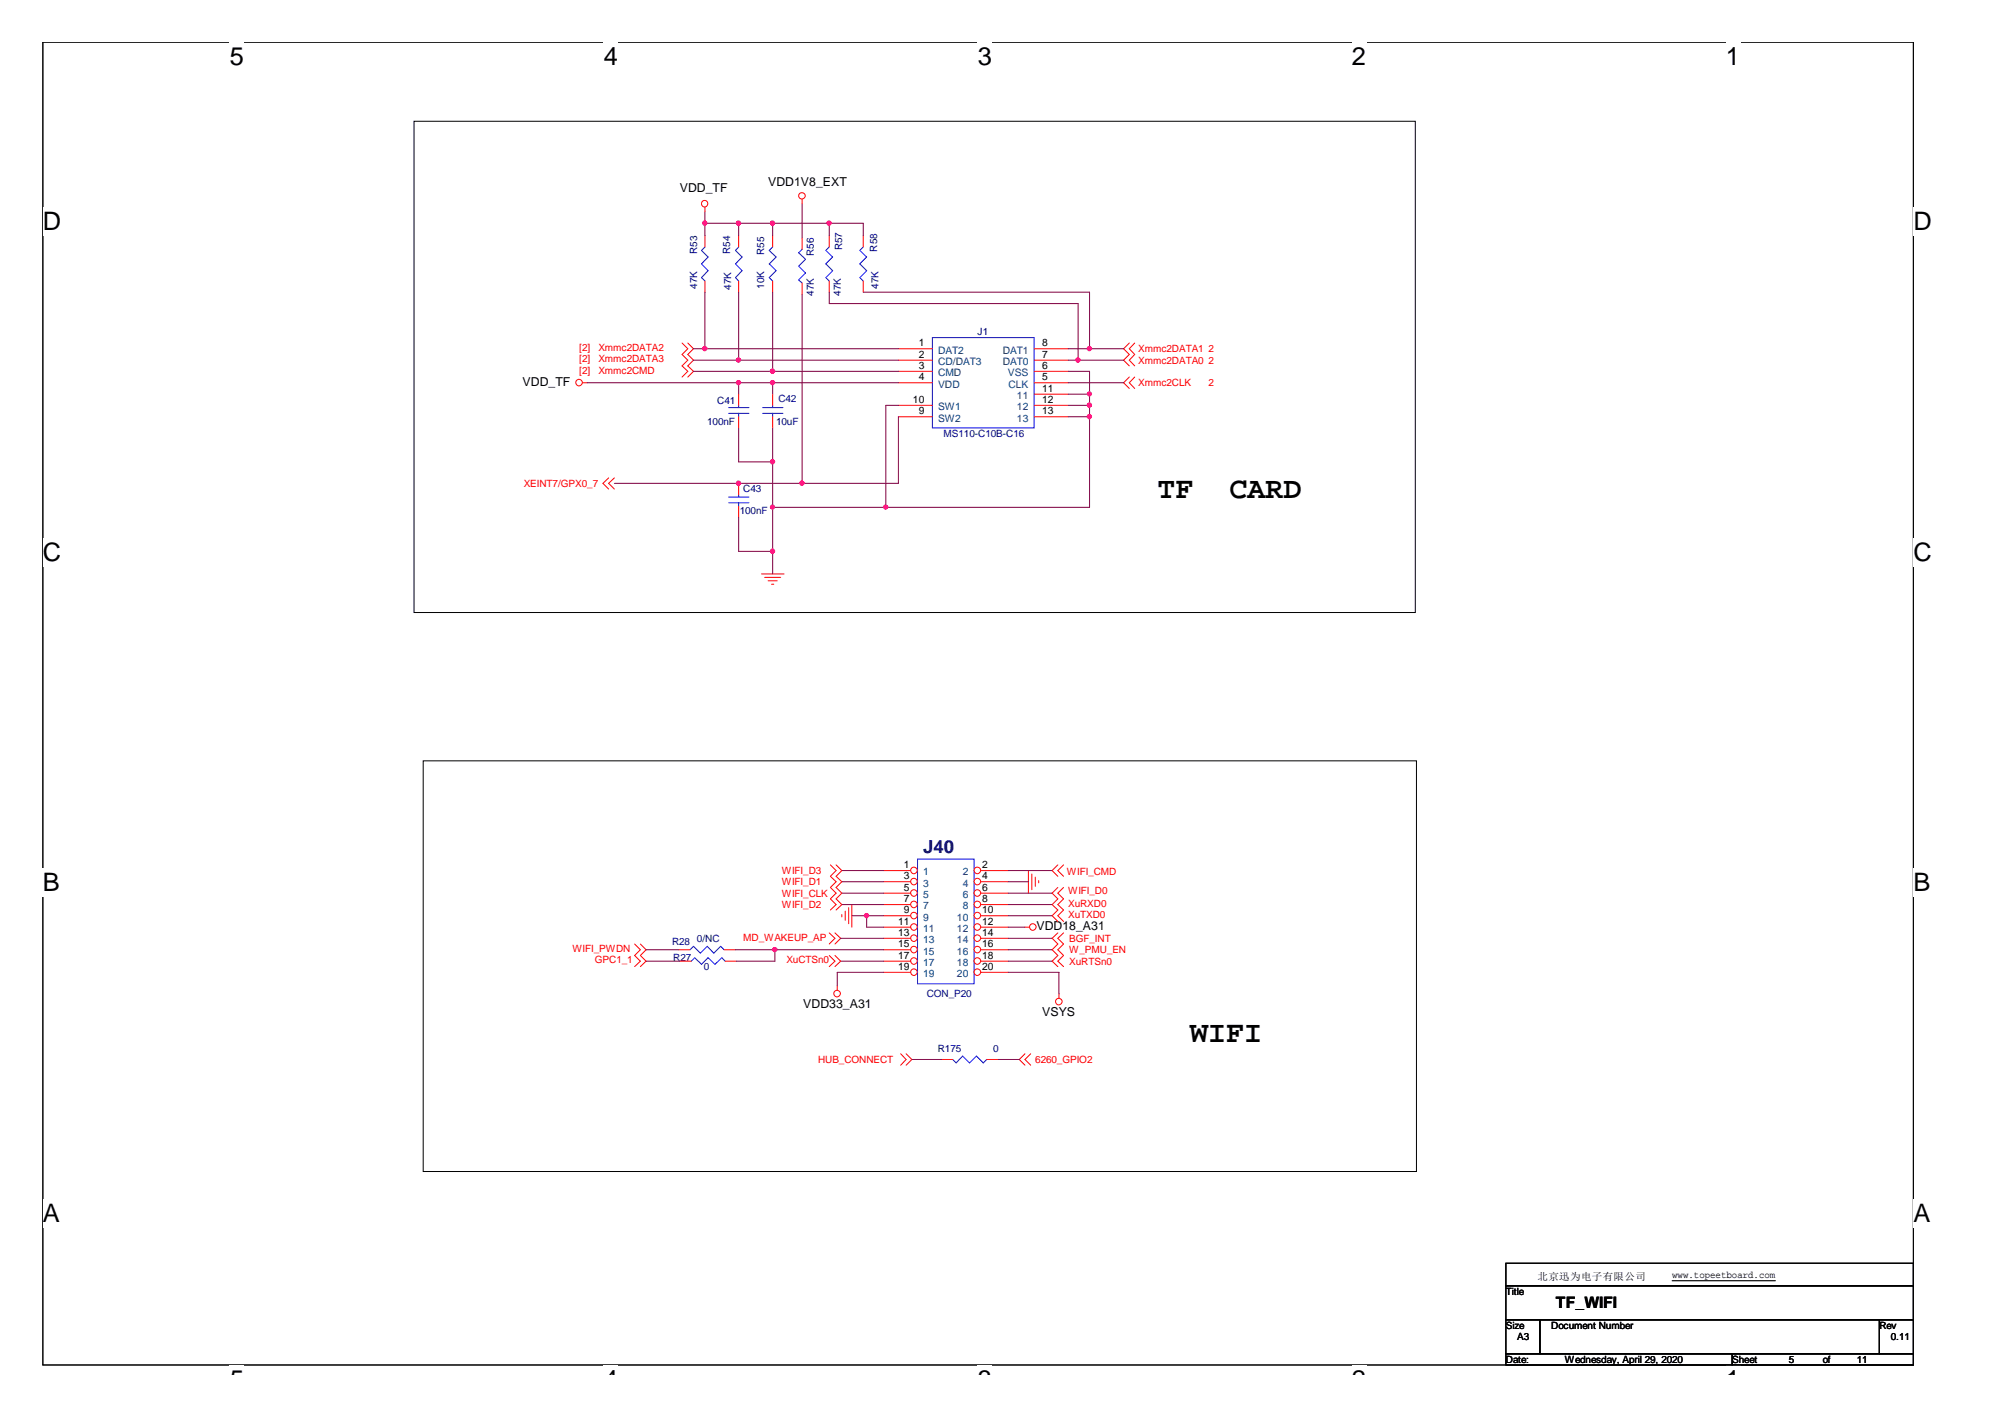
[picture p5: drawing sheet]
<svg xmlns="http://www.w3.org/2000/svg" width="297mm" height="210mm" viewBox="0 0 297 210" stroke-linecap="round" stroke-linejoin="round" font-family="sans-serif">
<path d="M6.3 6.2h277.2v196h-277.2z" fill="none" stroke="#000" stroke-width=".15"/>
<g fill="#fff">
<path d="M34 6.2h2.2v4.3h-2.2z"/>
<path d="M34 202.2h2.2v1.4h-2.2z"/>
<path d="M89.5 6.2h2.1v4.3h-2.1z"/>
<path d="M89.5 202.2h2.1v1.4h-2.1z"/>
<path d="M144.9 6.2h2.1v4.3h-2.1z"/>
<path d="M144.9 202.2h2.1v1.4h-2.1z"/>
<path d="M200.3 6.2h2.1v4.3h-2.1z"/>
<path d="M200.3 202.2h2.1v1.4h-2.1z"/>
<path d="M255.7 6.2h2.1v4.3h-2.1z"/>
<path d="M255.7 202.2h2.1v1.4h-2.1z"/>
<path d="M6.3 30.7h2.8v4.2h-2.8z"/>
<path d="M283.5 30.7h2.7v4.2h-2.7z"/>
<path d="M6.3 79.7h2.8v4.2h-2.8z"/>
<path d="M283.5 79.7h2.7v4.2h-2.7z"/>
<path d="M6.3 128.7h2.6v4.2h-2.6z"/>
<path d="M283.5 128.7h2.5v4.2h-2.5z"/>
<path d="M6.3 177.6h2.6v4.3h-2.6z"/>
<path d="M283.5 177.6h2.5v4.3h-2.5z"/>
</g>
<path d="M61.3 18h148.4v72.7h-148.4zM62.7 112.7h147.1v60.8h-147.1zM223.1 187.1h60.4v3.4h-60.4zM223.1 190.5h60.4v5h-60.4zM223.1 195.5h5v5h-5zM228.1 195.5h50.3v5h-50.3zM278.4 195.5h5.1v5h-5.1zM223.1 200.5h33.5v1.7h-33.5zM256.6 200.5h26.9v1.7h-26.9z" fill="none" stroke="#000" stroke-width=".15"/>
<path d="M247.7 189.7h15.3" fill="none" stroke="#000" stroke-width=".18"/>
<g fill="none" stroke="#f00" stroke-width=".15">
<path d="M104.4 30.7v.7M109.4 34.9v1.7M114.5 34.9v1.7M118.8 29.5v.7M122.9 34.9v1.7M86.3 56.7h.7M101 50.8l.9 .9-.9 .8 .9 .9-.9 .8 .9 .8-.9 .9M101.9 50.8l.8 .9-.8 .8 .8 .9-.8 .8 .8 .8-.8 .9M109.4 41.6v1.7M114.5 41.6v1.7M114.5 58.4v1.6M122.9 41.6v1.7"/>
<path d="M167.3 50.8l-.8 .9 .8 .8-.8 .9 .8 .8M167.3 55.9l-.8 .8 .8 .8M168.1 50.8l-.8 .9 .8 .8-.8 .9 .8 .8M168.1 55.9l-.8 .8 .8 .8M90.2 70.8l-.9 .8 .9 .8M91 70.8l-.8 .8 .8 .8M109.4 71.6v1.7M109.4 75v1.6M114.5 61.7v1.7M112.8 85h3.4M113.3 85.5h2.4M113.8 86h1.3"/>
<path d="M114.3 86.5h.3M94 139.8l.9 .9-.9 .8 .9 .9-.9 .8M94.9 139.8l.8 .9-.8 .8 .8 .9-.8 .8M122.9 138.2l.8 .8-.8 .8M123 128.1l.9 .9-.9 .8 .9 .8-.9 .9 .9 .8-.9 .9 .9 .8-.9 .8M123.7 138.2l.8 .8-.8 .8M123.9 128.1l.8 .9-.8 .8 .8 .8-.8 .9 .8 .8-.8 .9 .8 .8-.8 .8M124.7 135.5v.3M125.2 135v1.3M125.7 134.5v2.3M126.2 134v3.3M151.8 137.3h.7"/>
<path d="M152.4 129v3.3M152.9 129.5v2.3M153.4 129.9v1.4M153.9 130.4v.4M156.7 128.1l-.8 .9 .8 .8M156.7 131.5l-.8 .8 .8 .9-.8 .8 .8 .8-.8 .9 .8 .8M156.7 138.2l-.8 .8 .8 .8-.8 .9 .8 .8-.8 .9 .8 .8M157.6 128.1l-.9 .9 .9 .8M157.6 131.5l-.9 .8 .9 .9-.9 .8 .9 .8-.9 .9 .9 .8M157.6 138.2l-.9 .8 .9 .8-.9 .9 .9 .8-.9 .9 .9 .8M100.6 140.7h1.6M100.7 142.4h1.7"/>
<path d="M107.3 140.7h1.7M107.4 142.4h1.7M122.9 141.5l.8 .9-.8 .8M123.7 141.5l.8 .9-.8 .8M124 146.1v.6M133.4 156.1l.8 .8-.8 .9M134.2 156.1l.9 .8-.9 .9M151.8 156.1l-.8 .8 .8 .9M152.7 156.1l-.9 .8 .9 .9M156.9 147.2v.7"/>
<circle cx="104.4" cy="30.2" r=".48"/>
<circle cx="118.8" cy="29" r=".48"/>
<circle cx="85.8" cy="56.7" r=".49"/>
<circle cx="153" cy="137.3" r=".49"/>
<circle cx="124" cy="147.2" r=".49"/>
<circle cx="156.9" cy="148.4" r=".49"/>
</g>
<g fill="none" stroke="#00f" stroke-width=".15">
<path d="M109.4 36.6l-.4 .5 .9 1-.9 1 .9 1-.9 1 .4 .5M114.5 36.6l-.5 .5 1 1-1 1 1 1-1 1 .5 .5M122.9 36.6l-.6 .5 1.1 1-1.1 1 1.1 1-1.1 1 .6 .5M107.9 74.5h3.1M107.9 73.6h3.1M109.4 73.3v.3M109.4 74.5v.5M113 61.2h3M113 60.4h3M114.5 60v.4M114.5 61.2v.5M135.9 127.3h8.4v18.4h-8.4z"/>
<path d="M102.2 140.7l.5-.5 1.1 1 1-1 .9 1 1.1-1 .5 .5M102.4 142.4l.5-.5 1 .9 1-.9 1 .9 1-.9 .5 .5"/>
</g>
<circle cx="135.4" cy="128.9" r=".49" fill="#fff" stroke="#f00" stroke-width=".15"/>
<path d="M130.9 129h4" fill="none" stroke="#f00" stroke-width=".15"/>
<circle cx="144.8" cy="128.9" r=".49" fill="#fff" stroke="#f00" stroke-width=".15"/>
<path d="M145.3 129h4.1" fill="none" stroke="#f00" stroke-width=".15"/>
<circle cx="135.4" cy="130.6" r=".49" fill="#fff" stroke="#f00" stroke-width=".15"/>
<path d="M130.9 130.6h4" fill="none" stroke="#f00" stroke-width=".15"/>
<circle cx="144.8" cy="130.6" r=".49" fill="#fff" stroke="#f00" stroke-width=".15"/>
<path d="M145.3 130.6h4.1" fill="none" stroke="#f00" stroke-width=".15"/>
<circle cx="135.4" cy="132.3" r=".49" fill="#fff" stroke="#f00" stroke-width=".15"/>
<path d="M130.9 132.3h4" fill="none" stroke="#f00" stroke-width=".15"/>
<circle cx="144.8" cy="132.3" r=".49" fill="#fff" stroke="#f00" stroke-width=".15"/>
<path d="M145.3 132.3h4.1" fill="none" stroke="#f00" stroke-width=".15"/>
<circle cx="135.4" cy="134" r=".49" fill="#fff" stroke="#f00" stroke-width=".15"/>
<path d="M130.9 134h4" fill="none" stroke="#f00" stroke-width=".15"/>
<circle cx="144.8" cy="134" r=".49" fill="#fff" stroke="#f00" stroke-width=".15"/>
<path d="M145.3 134h4.1" fill="none" stroke="#f00" stroke-width=".15"/>
<circle cx="135.4" cy="135.6" r=".49" fill="#fff" stroke="#f00" stroke-width=".15"/>
<path d="M130.9 135.7h4" fill="none" stroke="#f00" stroke-width=".15"/>
<circle cx="144.8" cy="135.6" r=".49" fill="#fff" stroke="#f00" stroke-width=".15"/>
<path d="M145.3 135.7h4.1" fill="none" stroke="#f00" stroke-width=".15"/>
<circle cx="135.4" cy="137.3" r=".49" fill="#fff" stroke="#f00" stroke-width=".15"/>
<path d="M130.9 137.3h4" fill="none" stroke="#f00" stroke-width=".15"/>
<circle cx="144.8" cy="137.3" r=".49" fill="#fff" stroke="#f00" stroke-width=".15"/>
<path d="M145.3 137.3h4.1" fill="none" stroke="#f00" stroke-width=".15"/>
<circle cx="135.4" cy="139" r=".49" fill="#fff" stroke="#f00" stroke-width=".15"/>
<path d="M130.9 139h4" fill="none" stroke="#f00" stroke-width=".15"/>
<circle cx="144.8" cy="139" r=".49" fill="#fff" stroke="#f00" stroke-width=".15"/>
<path d="M145.3 139h4.1" fill="none" stroke="#f00" stroke-width=".15"/>
<circle cx="135.4" cy="140.7" r=".49" fill="#fff" stroke="#f00" stroke-width=".15"/>
<path d="M130.9 140.7h4" fill="none" stroke="#f00" stroke-width=".15"/>
<circle cx="144.8" cy="140.7" r=".49" fill="#fff" stroke="#f00" stroke-width=".15"/>
<path d="M145.3 140.7h4.1" fill="none" stroke="#f00" stroke-width=".15"/>
<circle cx="135.4" cy="142.4" r=".49" fill="#fff" stroke="#f00" stroke-width=".15"/>
<path d="M130.9 142.4h4" fill="none" stroke="#f00" stroke-width=".15"/>
<circle cx="144.8" cy="142.4" r=".49" fill="#fff" stroke="#f00" stroke-width=".15"/>
<path d="M145.3 142.4h4.1" fill="none" stroke="#f00" stroke-width=".15"/>
<circle cx="135.4" cy="144" r=".49" fill="#fff" stroke="#f00" stroke-width=".15"/>
<path d="M130.9 144h4" fill="none" stroke="#f00" stroke-width=".15"/>
<circle cx="144.8" cy="144" r=".49" fill="#fff" stroke="#f00" stroke-width=".15"/>
<g fill="none" stroke="#f00" stroke-width=".15">
<path d="M104.4 34.9v1.7M118.8 35.2v1.7M127.9 34.9v1.7M104.4 41.6v1.7M109.4 58.4v1.6M118.8 41.9v1.7M127.9 41.6v1.7M133.1 51.7h5M133.1 53.4h5M133.1 55h5M133.1 56.7h5M153.2 51.7h5"/>
<path d="M153.2 53.4h5M153.2 55h5M153.2 56.7h5M153.2 58.4h5M109.4 61.7v1.7M133.1 60h5M133.1 61.7h5M153.2 60h5M153.2 61.7h5M139.4 156.9h1.7M145.3 144h4.1M146.2 156.9h1.6"/>
</g>
<path d="M104.4 36.6l-.5 .5 1 1-1 1 1 1-1 1 .5 .5M118.8 36.9l-.5 .5 1 1-1 1 1 1-1 1.1 .5 .4M127.9 36.6l-.5 .5 1 1-1 1 1 1-1 1 .5 .5M138.1 50h15.1v13.4h-15.1zM107.9 61.2h3.1M107.9 60.4h3.1M109.4 60v.4M109.4 61.2v.5M141.1 156.9l.5 .6 1-1.1 1 1.1 1.1-1.1 1 1.1 .5-.6" fill="none" stroke="#00f" stroke-width=".15"/>
<g fill="none" stroke="#800040" stroke-width=".15">
<path d="M104.4 33.1h23.5v1.8M104.4 31.4v3.5M109.4 33.1v1.8M114.5 33.1v1.8M118.8 30.2v5M122.9 33.1v1.8M87 56.7h46.1M102.7 55h30.4M102.7 51.7h30.4M102.7 53.4h30.4M104.4 43.3v8.4M109.4 43.3v10.1"/>
<path d="M109.4 56.7v1.7M114.5 43.3v11.7M114.5 56.7v1.7M118.8 43.6v28M122.9 43.3v1.7h36.8v8.4M127.9 43.3h33.5v8.4M158.2 55h3.2v20.2h-46.9M158.2 56.7h8.3M158.2 51.7h8.3M158.2 53.4h8.3M158.2 58.4h3.2M109.4 63.4v5h5.1"/>
<path d="M109.4 76.6v5.1h5.1M114.5 63.4v21.6M133.1 61.7v9.9h-42.1M133.1 60h-1.9v15.2M158.2 60h3.2M158.2 61.7h3.2M124.5 139h6.4M124.7 129h6.2M124.7 130.6h6.2M124.7 132.3h6.2M124.7 134h6.2M126.2 135.7h4.7"/>
<path d="M128.4 135.7v1.6h2.5M149.4 135.7h6.5M149.4 137.3h2.4M149.4 129h6.5M149.4 130.6h3M149.4 132.3h6.5M149.4 134h6.5M149.4 139h6.5M95.7 142.4h5M95.7 140.7h4.9M109 140.7h21.9M114.8 140.7v1.7h-5.7"/>
<path d="M124.5 142.4h6.4M130.9 144h-6.9v2.1M135.1 156.9h4.3M147.8 156.9h3.2M149.4 142.4h6.5M149.4 140.7h6.5M149.4 144h7.5v3.2"/>
</g>
<g fill="#f0f" stroke="#f0f" stroke-width=".15">
<circle cx="114.4" cy="33" r=".32"/>
<circle cx="109.4" cy="33" r=".32"/>
<circle cx="104.4" cy="33" r=".32"/>
<circle cx="114.4" cy="81.6" r=".32"/>
<circle cx="114.5" cy="75.1" r=".31"/>
<circle cx="122.8" cy="33" r=".32"/>
<circle cx="114.4" cy="68.4" r=".32"/>
<circle cx="114.4" cy="56.7" r=".32"/>
<circle cx="109.4" cy="56.7" r=".32"/>
<circle cx="161.4" cy="61.7" r=".32"/>
<circle cx="131.2" cy="75.1" r=".31"/>
<circle cx="104.4" cy="51.6" r=".32"/>
<circle cx="109.4" cy="53.3" r=".32"/>
<circle cx="114.4" cy="55" r=".32"/>
<circle cx="161.4" cy="51.6" r=".32"/>
<circle cx="159.7" cy="53.3" r=".32"/>
<circle cx="118.8" cy="71.6" r=".32"/>
<circle cx="109.4" cy="71.6" r=".32"/>
<circle cx="161.4" cy="58.3" r=".31"/>
<circle cx="161.4" cy="60" r=".32"/>
<circle cx="114.8" cy="140.7" r=".32"/>
<circle cx="128.4" cy="135.6" r=".32"/>
</g>
<g font-size="4.5">
<text x="171.5" y="73.7">TF</text>
<text x="182.2" y="73.7">CARD</text>
<text x="176.3" y="154.4">WIFI</text>
</g>
<g font-size="3.8">
<text x="34" y="9.6">5</text>
<text x="89.5" y="9.6">4</text>
<text x="144.9" y="9.6">3</text>
<text x="200.3" y="9.6">2</text>
<text x="255.7" y="9.6">1</text>
<text x="6.3" y="34.1">D</text>
<text x="283.5" y="34.1">D</text>
<text x="6.3" y="83.1">C</text>
<text x="283.5" y="83.1">C</text>
<text x="6.3" y="132.1">B</text>
<text x="283.5" y="132.1">B</text>
<text x="6.3" y="181">A</text>
<text x="283.5" y="181">A</text>
<text x="34" y="205.6">5</text>
<text x="89.5" y="205.6">4</text>
<text x="144.9" y="205.6">3</text>
<text x="200.3" y="205.6">2</text>
<text x="255.7" y="205.6">1</text>
</g>
<text font-size="2.7" fill="#000080" x="136.8" y="126.4">J40</text>
<text font-size="2.3" x="230.5" y="193.8">TF_WIFI</text>
<g font-size="1.8">
<text x="100.7" y="28.5">VDD_TF</text>
<text x="113.8" y="27.5">VDD1V8_EXT</text>
<text x="77.4" y="57.2">VDD_TF</text>
<text x="153.5" y="137.8">VDD18_A31</text>
<text x="119" y="149.4">VDD33_A31</text>
<text x="154.4" y="150.6">VSYS</text>
</g>
<g font-size="1.5" fill="#000080">
<text x="103.3" y="37.6" transform="rotate(-90 103.3 37.6)">R53</text>
<text x="108.2" y="37.6" transform="rotate(-90 108.2 37.6)">R54</text>
<text x="113.2" y="37.7" transform="rotate(-90 113.2 37.7)">R55</text>
<text x="120.6" y="37.9" transform="rotate(-90 120.6 37.9)">R56</text>
<text x="124.8" y="37.1" transform="rotate(-90 124.8 37.1)">R57</text>
<text x="130" y="37.3" transform="rotate(-90 130 37.3)">R58</text>
<text x="103.3" y="42.8" transform="rotate(-90 103.3 42.8)">47K</text>
<text x="108.3" y="42.9" transform="rotate(-90 108.3 42.9)">47K</text>
<text x="113.2" y="42.8" transform="rotate(-90 113.2 42.8)">10K</text>
<text x="120.6" y="43.8" transform="rotate(-90 120.6 43.8)">47K</text>
<text x="124.6" y="43.8" transform="rotate(-90 124.6 43.8)">47K</text>
<text x="130.1" y="42.8" transform="rotate(-90 130.1 42.8)">47K</text>
<text x="144.8" y="49.7">J1</text>
<text x="106.3" y="59.9">C41</text>
<text x="115.3" y="59.6">C42</text>
<text x="104.8" y="62.9">100nF</text>
<text x="115" y="62.9">10uF</text>
<text x="139.8" y="64.7">MS110-C10B-C16</text>
<text x="109.6" y="76.2">100nF</text>
<text x="110.1" y="73">C43</text>
<text x="99.6" y="140">R28</text>
<text x="99.7" y="142.4">R27</text>
<text x="103.3" y="139.5">0/NC</text>
<text x="104.3" y="143.7">0</text>
<text x="137.3" y="147.8">CON_P20</text>
<text x="138.9" y="155.8">R175</text>
<text x="147.2" y="155.8">0</text>
</g>
<g font-size="1.5" fill="#f00">
<text x="85.8" y="52">[2]</text>
<text x="85.8" y="53.7">[2]</text>
<text x="88.6" y="52">Xmmc2DATA2</text>
<text x="88.6" y="53.7">Xmmc2DATA3</text>
<text x="168.6" y="52.2">Xmmc2DATA1 2</text>
<text x="168.6" y="53.9">Xmmc2DATA0 2</text>
<text x="85.8" y="55.4">[2]</text>
<text x="88.6" y="55.4">Xmmc2CMD</text>
<text x="168.6" y="57.2">Xmmc2CLK</text>
<text x="179" y="57.2">2</text>
<text x="77.6" y="72.2">XEINT7/GPX0_7</text>
<text x="115.8" y="129.5">WIFI_D3</text>
<text x="115.8" y="131.2">WIFI_D1</text>
<text x="158.1" y="129.6">WIFI_CMD</text>
<text x="115.8" y="132.8">WIFI_CLK</text>
<text x="115.8" y="134.5">WIFI_D2</text>
<text x="158.2" y="132.5">WIFI_D0</text>
<text x="158.2" y="134.3">XuRXD0</text>
<text x="158.2" y="136">XuTXD0</text>
<text x="84.8" y="141">WIFI_PWDN</text>
<text x="88.1" y="142.7">GPC1_1</text>
<text x="110.1" y="139.4">MD_WAKEUP_AP</text>
<text x="116.5" y="142.7">XuCTSn0</text>
<text x="158.4" y="142.9">XuRTSn0</text>
<text x="158.4" y="141.2">W_PMU_EN</text>
<text x="158.4" y="139.5">BGF_INT</text>
<text x="121.2" y="157.5">HUB_CONNECT</text>
<text x="153.4" y="157.5">6260_GPIO2</text>
</g>
<g font-size="1.5">
<text x="136.1" y="51.3">1</text>
<text x="136.1" y="53">2</text>
<text x="154.4" y="53">7</text>
<text x="154.4" y="51.3">8</text>
<text x="135.3" y="59.7">10</text>
<text x="136.1" y="54.6">3</text>
<text x="136.1" y="56.3">4</text>
<text x="154.4" y="54.6">6</text>
<text x="154.4" y="58">11</text>
<text x="154.4" y="59.7">12</text>
<text x="154.4" y="56.3">5</text>
<text x="136.1" y="61.4">9</text>
<text x="154.4" y="61.4">13</text>
<text x="133.9" y="128.6">1</text>
<text x="133.9" y="130.2">3</text>
<text x="133.9" y="131.9">5</text>
<text x="145.5" y="128.6">2</text>
<text x="145.5" y="130.2">4</text>
<text x="145.5" y="131.9">6</text>
<text x="133.1" y="137">11</text>
<text x="133.9" y="133.6">7</text>
<text x="133.9" y="135.3">9</text>
<text x="145.5" y="133.6">8</text>
<text x="145.5" y="135.3">10</text>
<text x="145.5" y="137">12</text>
<text x="133.1" y="138.6">13</text>
<text x="133.1" y="140.3">15</text>
<text x="133.1" y="142">17</text>
<text x="133.1" y="143.7">19</text>
<text x="145.5" y="138.6">14</text>
<text x="145.5" y="140.3">16</text>
<text x="145.5" y="142">18</text>
<text x="145.5" y="143.7">20</text>
<text x="223.1" y="191.8">Title</text>
<text x="227.8" y="189.5">北京迅为电子有限公司</text>
<text x="247.7" y="189.4">www.topeetboard.com</text>
<text x="223.1" y="196.9">Size</text>
<text x="229.8" y="196.9">Document Number</text>
<text x="278.4" y="196.9">Rev</text>
<text x="223.1" y="201.9">Date:</text>
<text x="224.8" y="198.5">A3</text>
<text x="231.8" y="201.9">Wednesday, April 29, 2020</text>
<text x="256.6" y="201.9">Sheet</text>
<text x="265" y="201.9">5</text>
<text x="270" y="201.9">of</text>
<text x="275.1" y="201.9">11</text>
<text x="280.1" y="198.5">0.11</text>
</g>
<g font-size="1.5" fill="#004080">
<text x="139" y="52.4">DAT2</text>
<text x="148.5" y="52.4">DAT1</text>
<text x="139" y="54.1">CD/DAT3</text>
<text x="139" y="55.7">CMD</text>
<text x="139" y="57.4">VDD</text>
<text x="148.5" y="54.1">DAT0</text>
<text x="149.3" y="55.7">VSS</text>
<text x="149.4" y="57.4">CLK</text>
<text x="150.7" y="59.1">11</text>
<text x="139" y="60.8">SW1</text>
<text x="139" y="62.5">SW2</text>
<text x="150.7" y="60.8">12</text>
<text x="150.7" y="62.5">13</text>
<text x="136.8" y="129.7">1</text>
<text x="136.8" y="131.3">3</text>
<text x="142.6" y="129.7">2</text>
<text x="142.6" y="131.3">4</text>
<text x="136.8" y="133">5</text>
<text x="136.8" y="134.7">7</text>
<text x="136.8" y="136.4">9</text>
<text x="141.8" y="136.4">10</text>
<text x="142.6" y="133">6</text>
<text x="142.6" y="134.7">8</text>
<text x="136.8" y="138.1">11</text>
<text x="136.8" y="139.7">13</text>
<text x="136.8" y="141.4">15</text>
<text x="136.8" y="143.1">17</text>
<text x="141.8" y="138.1">12</text>
<text x="141.8" y="139.7">14</text>
<text x="141.8" y="141.4">16</text>
<text x="141.8" y="143.1">18</text>
<text x="136.8" y="144.8">19</text>
<text x="141.8" y="144.8">20</text>
</g>
</svg>
